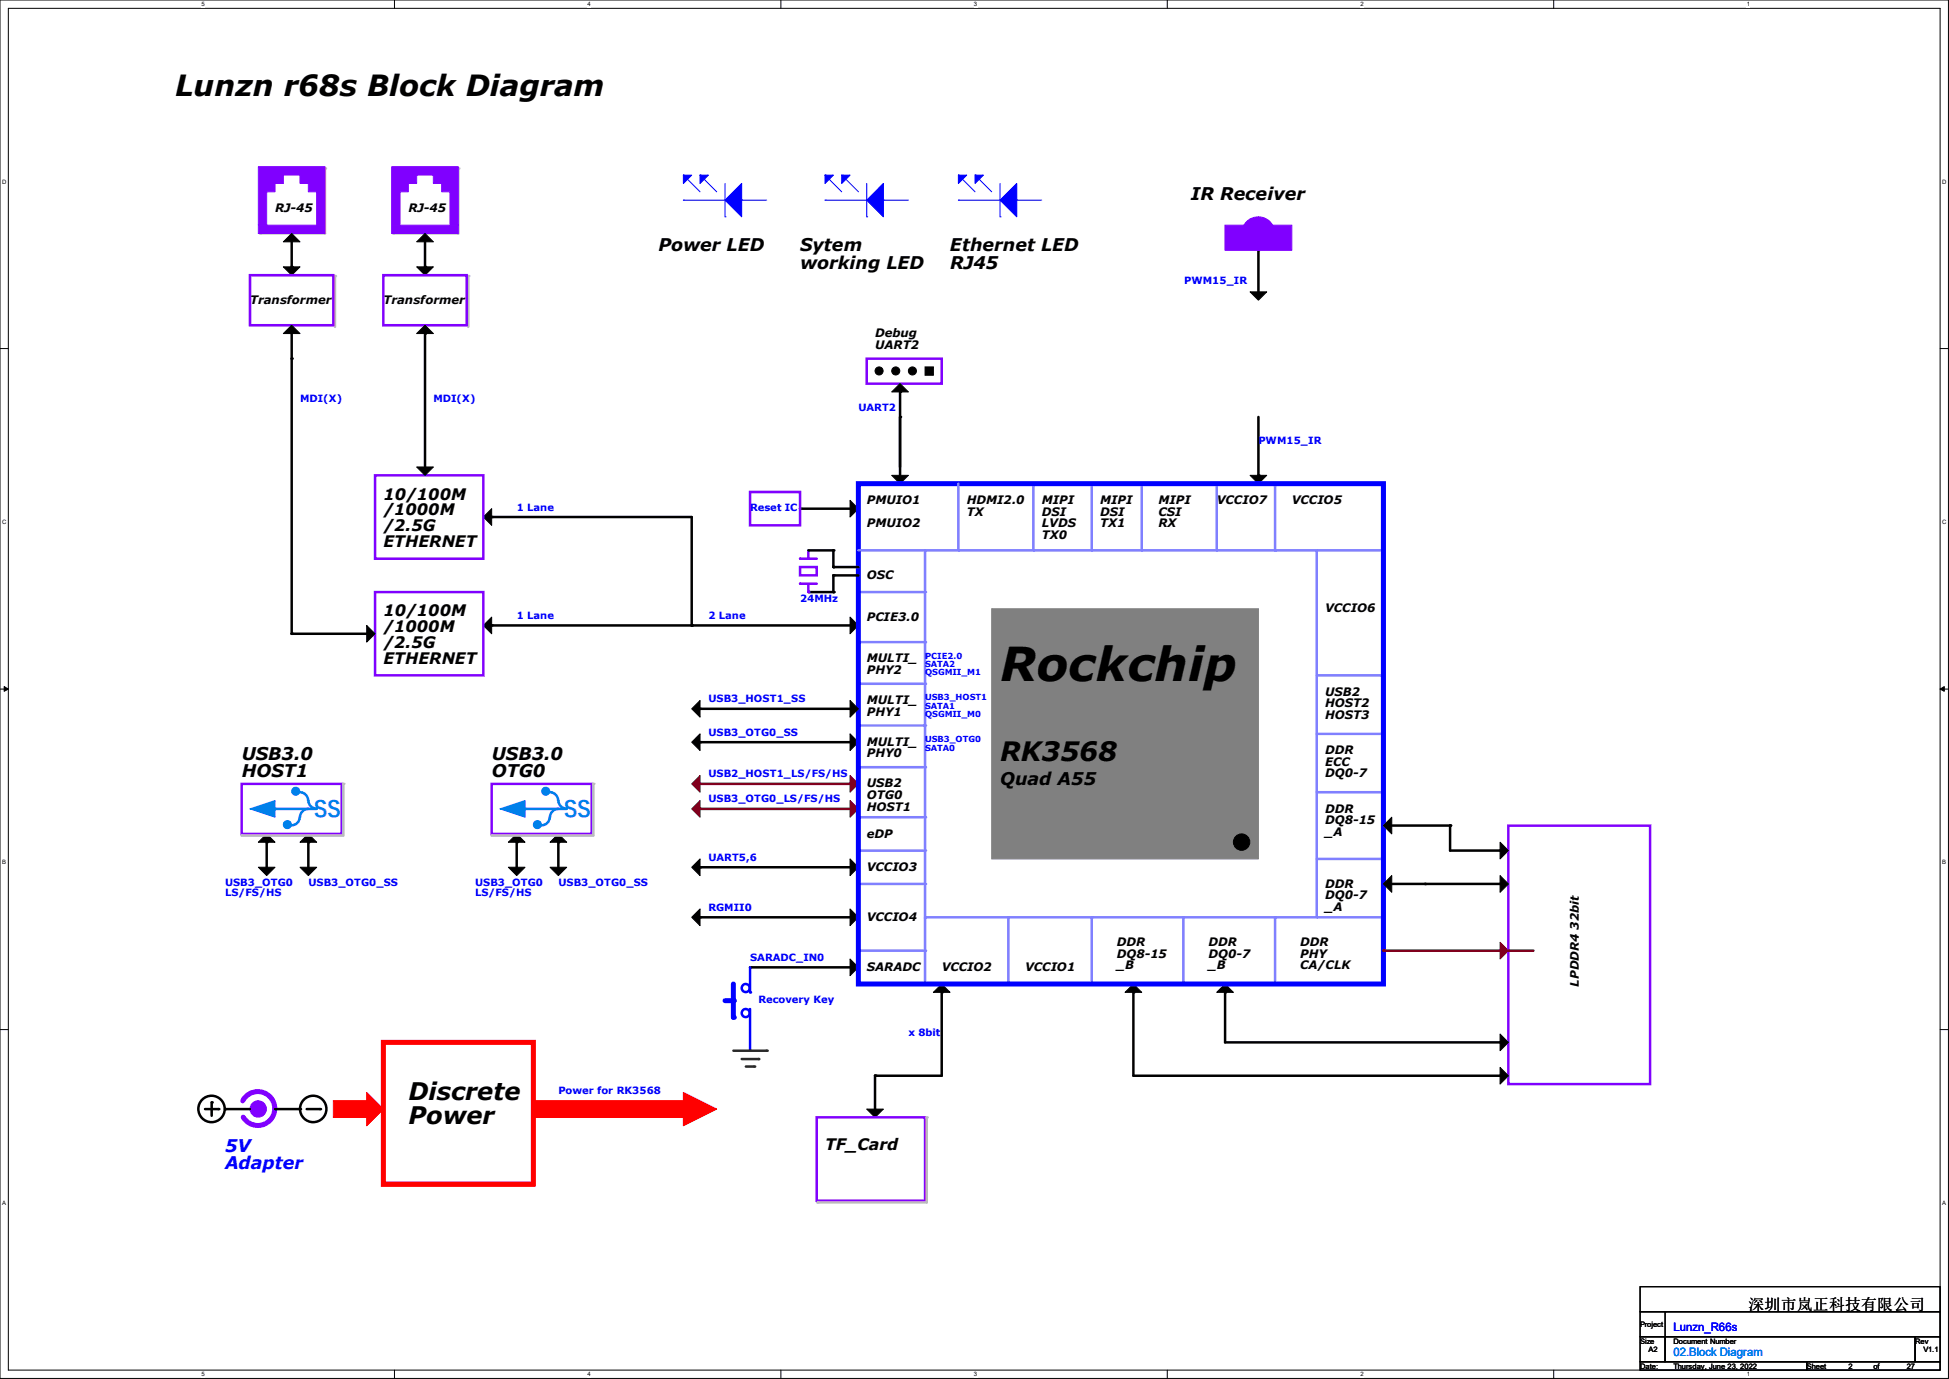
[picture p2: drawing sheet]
<svg xmlns="http://www.w3.org/2000/svg" width="297mm" height="210mm" viewBox="0 0 297 210" stroke-linecap="round" stroke-linejoin="round" font-family="sans-serif">
<path d="M0 0h296.9v209.9h-296.9zM1.3 1.3h294.4v207.4h-294.4z" fill="none" stroke="#000" stroke-width=".15"/>
<g fill="#fff">
<path d="M30.7 .1h.5v1h-.5z"/>
<path d="M30.7 208.8h.5v1h-.5z"/>
</g>
<path d="M60.1 0v1.3M60.1 208.7v1.2" fill="none" stroke="#000" stroke-width=".15"/>
<g fill="#fff">
<path d="M89.5 .1h.5v1h-.5z"/>
<path d="M89.5 208.8h.5v1h-.5z"/>
</g>
<path d="M119 0v1.3M119 208.7v1.2" fill="none" stroke="#000" stroke-width=".15"/>
<g fill="#fff">
<path d="M148.4 .1h.5v1h-.5z"/>
<path d="M148.4 208.8h.5v1h-.5z"/>
</g>
<path d="M177.9 0v1.3M177.9 208.7v1.2" fill="none" stroke="#000" stroke-width=".15"/>
<g fill="#fff">
<path d="M207.3 .1h.5v1h-.5z"/>
<path d="M207.3 208.8h.5v1h-.5z"/>
</g>
<path d="M236.8 0v1.3M236.8 208.7v1.2" fill="none" stroke="#000" stroke-width=".15"/>
<g fill="#fff">
<path d="M266.2 .1h.5v1h-.5z"/>
<path d="M266.2 208.8h.5v1h-.5z"/>
<path d="M.3 27.2h.7v1h-.7z"/>
<path d="M296 27.2h.6v1h-.6z"/>
<path d="M.3 79h.7v1h-.7z"/>
<path d="M296 79h.6v1h-.6z"/>
</g>
<path d="M0 53.1h1.3M295.7 53.1h1.2" fill="none" stroke="#000" stroke-width=".15"/>
<g fill="#fff">
<path d="M.3 130.9h.6v1h-.6z"/>
<path d="M296 130.9h.6v1h-.6z"/>
</g>
<path d="M0 104.9h1.3M295.7 104.9h1.2" fill="none" stroke="#000" stroke-width=".15"/>
<path d="M.6 104.6l.7 .3-.7 .4zM295.7 104.9l.6-.3v.7z" fill="#000" stroke="#000" stroke-width=".15"/>
<g fill="#fff">
<path d="M.3 182.7h.6v1h-.6z"/>
<path d="M296 182.7h.5v1h-.5z"/>
</g>
<path d="M0 156.8h1.3M295.7 156.8h1.2" fill="none" stroke="#000" stroke-width=".15"/>
<path d="M191.8 38.1v6.3M137.2 59.7v12.7M191.8 63.5v8.9M78.7 128.3v3.8M85.1 128.3v3.8M114.3 147.3h15.2M133.3 163.8v5.1" fill="none" stroke="#000" stroke-width=".38"/>
<g fill="#000">
<circle cx="191.8" cy="38.1" r=".19"/>
<circle cx="137.2" cy="59.7" r=".19"/>
<circle cx="191.8" cy="72.4" r=".19"/>
<circle cx="78.7" cy="128.3" r=".19"/>
<circle cx="85.1" cy="128.3" r=".19"/>
<circle cx="114.3" cy="147.3" r=".19"/>
<circle cx="133.3" cy="163.8" r=".19"/>
</g>
<g fill="#000" stroke="#000" stroke-width=".15">
<path d="M135.9 72.4h2.5l-1.2 1.3z" fill-rule="evenodd"/>
<path d="M190.5 72.4h2.5l-1.2 1.3z" fill-rule="evenodd"/>
<path d="M105.4 113l1.3-1.2v2.5z" fill-rule="evenodd"/>
<path d="M77.5 128.3l1.2-1.3 1.3 1.3z" fill-rule="evenodd"/>
<path d="M77.5 132.1h2.5l-1.3 1.2z" fill-rule="evenodd"/>
<path d="M83.8 128.3l1.3-1.3 1.3 1.3z" fill-rule="evenodd"/>
<path d="M83.8 132.1h2.6l-1.3 1.2z" fill-rule="evenodd"/>
<path d="M105.4 132.1l1.3-1.3v2.5z" fill-rule="evenodd"/>
<path d="M129.5 130.8l1.3 1.3-1.3 1.2z" fill-rule="evenodd"/>
<path d="M142.2 151.1l1.3-1.2 1.3 1.2z" fill-rule="evenodd"/>
<path d="M132.1 168.9h2.5l-1.3 1.3z" fill-rule="evenodd"/>
</g>
<g fill="#800000" stroke="#800000" stroke-width=".15">
<path d="M228.6 143.5l1.3 1.3-1.3 1.2z" fill-rule="evenodd"/>
<path d="M105.4 123.2l1.3-1.3v2.6z" fill-rule="evenodd"/>
<path d="M105.4 119.4l1.3-1.3v2.5z" fill-rule="evenodd"/>
</g>
<circle cx="83.2" cy="120.5" r=".61" fill="#0080ff" stroke="#0080ff" stroke-width=".15"/>
<g fill="#8000ff" stroke="#8000ff" stroke-width=".15">
<path d="M186.7 34.3h10.1v3.8h-10.1z" fill-rule="evenodd"/>
<circle cx="191.7" cy="35.5" r="2.52"/>
</g>
<path d="M58.4 158.7h22.9v21.6h-22.9z" fill="none" stroke="#f00" stroke-width=".76"/>
<path d="M81.3 167.6h22.8v2.6h-22.8z" fill-rule="evenodd" fill="#f00" stroke="#f00" stroke-width=".15"/>
<path d="M80 123.2h6.4M83.8 124.5a1.25 1.25 0 0 1-1.3 1.2M83.8 120.6a1.25 1.25 0 0 1 1.2 1.3M85.1 121.9a1.25 1.25 0 0 0 1.3 1.2M85.1 123.2a1.25 1.25 0 0 0-1.3 1.3" fill="none" stroke="#0080ff" stroke-width=".38"/>
<path d="M74.9 119.4h15.3v7.6h-15.3z" fill="none" stroke="#8000ff" stroke-width=".38"/>
<circle cx="80" cy="123.2" r=".19" fill="#0080ff"/>
<path d="M76.2 123.2l3.8-1.3v2.6l-3.8-1.3h1.3z" fill-rule="evenodd" fill="#0080ff" stroke="#0080ff" stroke-width=".15"/>
<path d="M90.4 119.4v7.9" fill="none" stroke="#c0c0c0" stroke-width=".38"/>
<circle cx="90.4" cy="119.4" r=".19" fill="#c0c0c0"/>
<path d="M74.9 127.3h15.5" fill="none" stroke="#c0c0c0" stroke-width=".38"/>
<circle cx="74.9" cy="127.3" r=".19" fill="#c0c0c0"/>
<path d="M73.7 95.2l1.2-1.2v2.5z" fill-rule="evenodd" fill="#000" stroke="#000" stroke-width=".15"/>
<g fill="#800000" stroke="#800000" stroke-width=".15">
<path d="M129.5 118.1l1.3 1.3-1.3 1.2z" fill-rule="evenodd"/>
<path d="M129.5 121.9l1.3 1.3-1.3 1.3z" fill-rule="evenodd"/>
</g>
<path d="M106.7 119.4h22.8" fill="none" stroke="#800000" stroke-width=".38"/>
<circle cx="129.5" cy="119.4" r=".19" fill="#800000"/>
<path d="M105.4 78.7v16.5M106.7 113h22.8M106.7 132.1h22.8" fill="none" stroke="#000" stroke-width=".38"/>
<g fill="#000">
<circle cx="105.4" cy="95.3" r=".19"/>
<circle cx="106.7" cy="113" r=".19"/>
<circle cx="106.7" cy="132.1" r=".19"/>
</g>
<path d="M129.5 111.8l1.3 1.2-1.3 1.3z" fill-rule="evenodd" fill="#000" stroke="#000" stroke-width=".15"/>
<path d="M106.7 123.2h22.8" fill="none" stroke="#800000" stroke-width=".38"/>
<circle cx="106.7" cy="123.2" r=".19" fill="#800000"/>
<path d="M129.5 146l1.3 1.3-1.3 1.3z" fill-rule="evenodd" fill="#000" stroke="#000" stroke-width=".15"/>
<g fill="none" stroke="#000" stroke-width=".38">
<path d="M31.2 168.9h2.1M32.3 167.9v2M34.3 168.9h3.8M41.9 168.9h3.8M46.7 168.9h2.1M133.3 163.8h10.2"/>
<circle cx="32.2" cy="168.9" r="2.01"/>
<circle cx="47.7" cy="168.9" r="2.01"/>
</g>
<g fill="#000">
<circle cx="32.3" cy="167.9" r=".19"/>
<circle cx="33.3" cy="168.9" r=".19"/>
<circle cx="34.3" cy="168.9" r=".19"/>
<circle cx="45.7" cy="168.9" r=".19"/>
<circle cx="48.8" cy="168.9" r=".19"/>
<circle cx="133.3" cy="163.8" r=".19"/>
</g>
<circle cx="39.3" cy="168.9" r="1.25" fill="#8000ff" stroke="#8000ff" stroke-width=".15"/>
<path d="M37 167.7a2.58 2.58 0 0 1 3.9-.9 2.58 2.58 0 0 1 .1 4 2.58 2.58 0 0 1-3.9-.7" fill="none" stroke="#8000ff" stroke-width=".76"/>
<g fill="#f00" stroke="#f00" stroke-width=".15">
<path d="M50.8 167.6h5.1v2.6h-5.1z" fill-rule="evenodd"/>
<path d="M55.9 166.4l2.5 2.5-2.5 2.5z" fill-rule="evenodd"/>
</g>
<path d="M124.5 170.2h16.5v12.7h-16.5z" fill="none" stroke="#8000ff" stroke-width=".38"/>
<path d="M124.6 183.1h16.6" fill="none" stroke="#c0c0c0" stroke-width=".38"/>
<circle cx="124.6" cy="183.1" r=".19" fill="#c0c0c0"/>
<path d="M141.2 170.2v12.9" fill="none" stroke="#c0c0c0" stroke-width=".38"/>
<circle cx="141.2" cy="170.2" r=".19" fill="#c0c0c0"/>
<path d="M104.1 166.4l5.1 2.5-5.1 2.5z" fill-rule="evenodd" fill="#f00" stroke="#f00" stroke-width=".15"/>
<path d="M74.9 78.7h30.5M121.9 77.5h7.6M137.2 63.5v7.6M106.7 139.7h24.1M212.1 125.7h8.9v3.8h7.6M212.1 134.6h5.1M186.7 158.7h41.9M172.7 163.8h55.9" fill="none" stroke="#000" stroke-width=".38"/>
<g fill="#000">
<circle cx="74.9" cy="78.7" r=".19"/>
<circle cx="121.9" cy="77.5" r=".19"/>
<circle cx="137.2" cy="63.5" r=".19"/>
<circle cx="106.7" cy="139.7" r=".19"/>
<circle cx="217.2" cy="134.6" r=".19"/>
<circle cx="221" cy="125.7" r=".19"/>
<circle cx="228.6" cy="129.5" r=".19"/>
<circle cx="228.6" cy="158.8" r=".19"/>
<circle cx="228.6" cy="163.8" r=".19"/>
</g>
<g fill="#000" stroke="#000" stroke-width=".15">
<path d="M141 55.9h1.2v1.2h-1.2z" fill-rule="evenodd"/>
<path d="M190.5 44.4h2.5l-1.2 1.3z" fill-rule="evenodd"/>
<path d="M73.7 78.7l1.2-1.2v2.5z" fill-rule="evenodd"/>
<path d="M129.5 76.2l1.3 1.3-1.3 1.2z" fill-rule="evenodd"/>
<path d="M105.4 139.7l1.3-1.3v2.6z" fill-rule="evenodd"/>
<path d="M129.5 138.4l1.3 1.3-1.3 1.3z" fill-rule="evenodd"/>
<path d="M228.6 128.3l1.3 1.2-1.3 1.3z" fill-rule="evenodd"/>
<path d="M228.6 133.3l1.3 1.3-1.3 1.3z" fill-rule="evenodd"/>
<path d="M228.6 157.5l1.3 1.2-1.3 1.3z" fill-rule="evenodd"/>
<path d="M228.6 162.6l1.3 1.2-1.3 1.3z" fill-rule="evenodd"/>
<circle cx="134" cy="56.5" r=".61"/>
<circle cx="136.5" cy="56.5" r=".61"/>
<circle cx="139" cy="56.5" r=".61"/>
</g>
<path d="M132.1 54.6h11.4v3.8h-11.4zM114.3 74.9h7.6v5.1h-7.6zM229.9 125.7h21.6v39.4h-21.6z" fill="none" stroke="#8000ff" stroke-width=".38"/>
<g fill="none" stroke="#00f" stroke-width=".15">
<path d="M104.1 30.5h.1M104.1 26.7h.1M104.1 30.5h6.4M104.1 26.7l2.6 2.5M106.7 26.7h.1M106.7 26.7l2.5 2.5M110.5 33h.1M110.5 27.9v5.1M113 30.5h.1M113 30.5h3.8M125.7 30.5h.1M125.7 26.7h.1"/>
<path d="M125.7 30.5h6.4M125.7 26.7l2.6 2.5M128.3 26.7h.1M128.3 26.7l2.5 2.5M132.1 33h.1M132.1 27.9v5.1M134.6 30.5h.1M134.6 30.5h3.8M146 30.5h.1M146 26.7h.1M146 30.5h6.4M146 26.7l2.6 2.5"/>
<path d="M148.6 26.7h.1M148.6 26.7l2.5 2.5M152.4 33h.1M152.4 27.9v5.1M154.9 30.5h.1M154.9 30.5h3.8"/>
</g>
<g fill="#00f" stroke="#00f" stroke-width=".15">
<path d="M134.6 27.9v5.1l-2.5-2.5z" fill-rule="evenodd"/>
<path d="M125.7 26.7h1.3l-1.3 1.2z" fill-rule="evenodd"/>
<path d="M128.3 26.7h1.2l-1.2 1.2z" fill-rule="evenodd"/>
<path d="M154.9 27.9v5.1l-2.5-2.5z" fill-rule="evenodd"/>
<path d="M146 26.7h1.3l-1.3 1.2z" fill-rule="evenodd"/>
<path d="M148.6 26.7h1.3l-1.3 1.2z" fill-rule="evenodd"/>
<path d="M110.5 30.5l2.5-2.6v5.1z" fill-rule="evenodd"/>
<path d="M104.1 26.7h1.3l-1.3 1.2z" fill-rule="evenodd"/>
<path d="M106.7 26.7h1.2l-1.2 1.2z" fill-rule="evenodd"/>
</g>
<path d="M111.8 149.9v5" fill="none" stroke="#00f" stroke-width=".76"/>
<circle cx="111.8" cy="154.9" r=".38" fill="#00f"/>
<path d="M110.5 152.4h1.3" fill="none" stroke="#00f" stroke-width=".76"/>
<circle cx="111.8" cy="152.4" r=".38" fill="#00f"/>
<g fill="none" stroke="#00f" stroke-width=".38">
<path d="M114.3 153.7v6.3"/>
<circle cx="113.6" cy="154.3" r=".61"/>
<circle cx="113.6" cy="150.5" r=".61"/>
</g>
<circle cx="114.3" cy="160" r=".19" fill="#00f"/>
<path d="M114.3 147.3v3.8" fill="none" stroke="#00f" stroke-width=".38"/>
<circle cx="114.3" cy="151.1" r=".19" fill="#00f"/>
<path d="M111.8 160h5" fill="none" stroke="#008000" stroke-width=".38"/>
<circle cx="116.8" cy="160" r=".19" fill="#008000"/>
<path d="M113 161.3h2.6" fill="none" stroke="#008000" stroke-width=".38"/>
<circle cx="115.6" cy="161.3" r=".19" fill="#008000"/>
<path d="M113.7 162.4h1.2" fill="none" stroke="#008000" stroke-width=".38"/>
<circle cx="114.9" cy="162.4" r=".19" fill="#008000"/>
<g fill="#000" stroke="#000" stroke-width=".15">
<path d="M135.9 59.7l1.3-1.3 1.2 1.3z" fill-rule="evenodd"/>
<path d="M172.7 149.9l1.3 1.2h-2.6z" fill-rule="evenodd"/>
<path d="M186.7 149.9l1.3 1.2h-2.6z" fill-rule="evenodd"/>
</g>
<path d="M74.9 95.2h30.5M143.5 151.1v12.7M172.7 151.1v12.7M186.7 151.1v7.6" fill="none" stroke="#000" stroke-width=".38"/>
<g fill="#000">
<circle cx="74.9" cy="95.2" r=".19"/>
<circle cx="143.5" cy="151.1" r=".19"/>
<circle cx="172.7" cy="151.1" r=".19"/>
<circle cx="186.7" cy="151.1" r=".19"/>
</g>
<path d="M157.5 73.7v10.1" fill="none" stroke="#8080ff" stroke-width=".38"/>
<circle cx="157.5" cy="83.8" r=".19" fill="#8080ff"/>
<path d="M174 73.7v10.1" fill="none" stroke="#8080ff" stroke-width=".38"/>
<circle cx="174" cy="83.8" r=".19" fill="#8080ff"/>
<path d="M185.4 73.7v10.1" fill="none" stroke="#8080ff" stroke-width=".38"/>
<circle cx="185.4" cy="83.8" r=".19" fill="#8080ff"/>
<path d="M194.3 73.7v10.1" fill="none" stroke="#8080ff" stroke-width=".38"/>
<circle cx="194.3" cy="83.8" r=".19" fill="#8080ff"/>
<path d="M166.4 73.7v10.1" fill="none" stroke="#8080ff" stroke-width=".38"/>
<circle cx="166.4" cy="83.8" r=".19" fill="#8080ff"/>
<path d="M200.7 83.8h10.1" fill="none" stroke="#8080ff" stroke-width=".38"/>
<circle cx="210.8" cy="83.8" r=".19" fill="#8080ff"/>
<path d="M200.7 102.9h10.1" fill="none" stroke="#8080ff" stroke-width=".38"/>
<circle cx="210.8" cy="102.9" r=".19" fill="#8080ff"/>
<path d="M200.7 111.8h10.1" fill="none" stroke="#8080ff" stroke-width=".38"/>
<circle cx="210.8" cy="111.8" r=".19" fill="#8080ff"/>
<path d="M200.7 120.6h10.1" fill="none" stroke="#8080ff" stroke-width=".38"/>
<circle cx="210.8" cy="120.7" r=".19" fill="#8080ff"/>
<path d="M200.7 130.8h10.1" fill="none" stroke="#8080ff" stroke-width=".38"/>
<circle cx="210.8" cy="130.8" r=".19" fill="#8080ff"/>
<path d="M200.7 139.7h10.1" fill="none" stroke="#8080ff" stroke-width=".38"/>
<circle cx="210.8" cy="139.7" r=".19" fill="#8080ff"/>
<path d="M130.8 90.2h10.2" fill="none" stroke="#8080ff" stroke-width=".38"/>
<circle cx="141" cy="90.2" r=".19" fill="#8080ff"/>
<path d="M130.8 97.8h10.2" fill="none" stroke="#8080ff" stroke-width=".38"/>
<circle cx="141" cy="97.8" r=".19" fill="#8080ff"/>
<path d="M130.8 104.1h10.2" fill="none" stroke="#8080ff" stroke-width=".38"/>
<circle cx="141" cy="104.1" r=".19" fill="#8080ff"/>
<path d="M130.8 110.5h10.2" fill="none" stroke="#8080ff" stroke-width=".38"/>
<circle cx="141" cy="110.5" r=".19" fill="#8080ff"/>
<path d="M130.8 116.8h10.2" fill="none" stroke="#8080ff" stroke-width=".38"/>
<circle cx="141" cy="116.8" r=".19" fill="#8080ff"/>
<path d="M130.8 124.5h10.2" fill="none" stroke="#8080ff" stroke-width=".38"/>
<circle cx="141" cy="124.5" r=".19" fill="#8080ff"/>
<path d="M130.8 129.5h10.2" fill="none" stroke="#8080ff" stroke-width=".38"/>
<circle cx="141" cy="129.5" r=".19" fill="#8080ff"/>
<path d="M130.8 134.6h10.2" fill="none" stroke="#8080ff" stroke-width=".38"/>
<circle cx="141" cy="134.6" r=".19" fill="#8080ff"/>
<path d="M130.8 144.8h10.2" fill="none" stroke="#8080ff" stroke-width=".38"/>
<circle cx="141" cy="144.8" r=".19" fill="#8080ff"/>
<path d="M141 139.7v10.2" fill="none" stroke="#8080ff" stroke-width=".38"/>
<circle cx="141" cy="139.7" r=".19" fill="#8080ff"/>
<path d="M153.7 139.7v10.2" fill="none" stroke="#8080ff" stroke-width=".38"/>
<circle cx="153.7" cy="139.7" r=".19" fill="#8080ff"/>
<path d="M166.4 139.7v10.2" fill="none" stroke="#8080ff" stroke-width=".38"/>
<circle cx="166.4" cy="139.7" r=".19" fill="#8080ff"/>
<path d="M180.3 139.7v10.2" fill="none" stroke="#8080ff" stroke-width=".38"/>
<circle cx="180.3" cy="139.7" r=".19" fill="#8080ff"/>
<path d="M194.3 139.7v10.2" fill="none" stroke="#8080ff" stroke-width=".38"/>
<circle cx="194.3" cy="139.7" r=".19" fill="#8080ff"/>
<path d="M105.4 95.2h24.1" fill="none" stroke="#000" stroke-width=".38"/>
<circle cx="105.4" cy="95.3" r=".19" fill="#000"/>
<g fill="#000" stroke="#000" stroke-width=".15">
<path d="M129.5 94l1.3 1.2-1.3 1.3z" fill-rule="evenodd"/>
<circle cx="189.2" cy="128.2" r="1.25"/>
</g>
<path d="M130.8 73.7h80v76.2h-80z" fill="none" stroke="#00f" stroke-width=".76"/>
<path d="M151.1 92.7h40.7v38.1h-40.7z" fill-rule="evenodd" fill="#808080" stroke="#808080" stroke-width=".15"/>
<path d="M146 73.7v10.1" fill="none" stroke="#8080ff" stroke-width=".38"/>
<circle cx="146.1" cy="83.8" r=".19" fill="#8080ff"/>
<path d="M130.8 83.8h10.2M141 83.8h59.7v55.9h-59.7z" fill="none" stroke="#8080ff" stroke-width=".38"/>
<circle cx="141" cy="83.8" r=".19" fill="#8080ff"/>
<path d="M130.8 87.6h-3.8v2.6h-3.8" fill="none" stroke="#000" stroke-width=".38"/>
<g fill="#000">
<circle cx="127" cy="87.6" r=".19"/>
<circle cx="127" cy="90.2" r=".19"/>
</g>
<path d="M121.9 86.4h2.6v1.2h-2.6zM121.9 85.1h2.6" fill="none" stroke="#8000ff" stroke-width=".38"/>
<circle cx="121.9" cy="85.1" r=".19" fill="#8000ff"/>
<path d="M123.2 83.8v1.3" fill="none" stroke="#8000ff" stroke-width=".38"/>
<circle cx="123.2" cy="85.1" r=".19" fill="#8000ff"/>
<path d="M121.9 88.9h2.6" fill="none" stroke="#8000ff" stroke-width=".38"/>
<circle cx="121.9" cy="88.9" r=".19" fill="#8000ff"/>
<path d="M123.2 88.9v1.3" fill="none" stroke="#8000ff" stroke-width=".38"/>
<circle cx="123.2" cy="90.2" r=".19" fill="#8000ff"/>
<path d="M123.2 83.8h3.8v2.6h3.8M217.2 134.6h11.4" fill="none" stroke="#000" stroke-width=".38"/>
<g fill="#000">
<circle cx="127" cy="83.8" r=".19"/>
<circle cx="127" cy="86.4" r=".19"/>
<circle cx="228.6" cy="134.6" r=".19"/>
</g>
<g fill="#000" stroke="#000" stroke-width=".15">
<path d="M212.1 124.5v2.5l-1.3-1.3z" fill-rule="evenodd"/>
<path d="M210.8 134.6l1.3-1.3v2.6z" fill-rule="evenodd"/>
</g>
<circle cx="81.9" cy="125.6" r=".61" fill="#0080ff" stroke="#0080ff" stroke-width=".15"/>
<path d="M210.8 144.8h22.9" fill="none" stroke="#800000" stroke-width=".38"/>
<circle cx="210.8" cy="144.8" r=".19" fill="#800000"/>
<g fill="#000" stroke="#000" stroke-width=".15">
<path d="M105.4 107.9l1.3-1.2v2.5z" fill-rule="evenodd"/>
<path d="M129.5 106.7l1.3 1.2-1.3 1.3z" fill-rule="evenodd"/>
</g>
<path d="M106.7 107.9h22.8" fill="none" stroke="#000" stroke-width=".38"/>
<circle cx="106.7" cy="107.9" r=".19" fill="#000"/>
<path d="M57.1 72.4h16.6v12.7h-16.6zM57.1 90.2h16.6v12.7h-16.6z" fill="none" stroke="#8000ff" stroke-width=".38"/>
<path d="M39.6 35.6h9.9" fill="none" stroke="#c0c0c0" stroke-width=".38"/>
<circle cx="39.6" cy="35.6" r=".19" fill="#c0c0c0"/>
<path d="M49.5 25.7v9.9" fill="none" stroke="#c0c0c0" stroke-width=".38"/>
<circle cx="49.5" cy="25.7" r=".19" fill="#c0c0c0"/>
<g fill="#8000ff" stroke="#8000ff" stroke-width=".15">
<path d="M39.4 34.3h10.1v1.3h-10.1z" fill-rule="evenodd"/>
<path d="M39.4 25.4h10.1v8.9h-1.2v-5.1h-1.3v-1.3h-1.3v-1.2h-2.5v1.2h-1.3v1.3h-1.3v5.1h-1.2z" fill-rule="evenodd"/>
</g>
<path d="M51.1 42v7.8" fill="none" stroke="#c0c0c0" stroke-width=".38"/>
<circle cx="51.1" cy="42" r=".19" fill="#c0c0c0"/>
<path d="M59.9 35.6h9.9" fill="none" stroke="#c0c0c0" stroke-width=".38"/>
<circle cx="59.9" cy="35.6" r=".19" fill="#c0c0c0"/>
<path d="M69.8 25.7v9.9" fill="none" stroke="#c0c0c0" stroke-width=".38"/>
<circle cx="69.8" cy="25.7" r=".19" fill="#c0c0c0"/>
<g fill="#8000ff" stroke="#8000ff" stroke-width=".15">
<path d="M59.7 34.3h10.1v1.3h-10.1z" fill-rule="evenodd"/>
<path d="M59.7 25.4h10.2v8.9h-1.3v-5.1h-1.3v-1.3h-1.3v-1.2h-2.5v1.2h-1.3v1.3h-1.2v5.1h-1.3z" fill-rule="evenodd"/>
</g>
<path d="M71.4 42v7.8" fill="none" stroke="#c0c0c0" stroke-width=".38"/>
<circle cx="71.4" cy="42" r=".19" fill="#c0c0c0"/>
<path d="M44.4 36.8v3.8M64.8 36.8v3.8M44.4 50.8v45.7h11.5M64.8 50.8v20.3M40.6 128.3v3.8M47 128.3v3.8" fill="none" stroke="#000" stroke-width=".38"/>
<g fill="#000">
<circle cx="44.5" cy="54.6" r=".19"/>
<circle cx="44.5" cy="40.6" r=".19"/>
<circle cx="64.8" cy="40.6" r=".19"/>
<circle cx="64.8" cy="50.8" r=".19"/>
<circle cx="44.5" cy="96.5" r=".19"/>
<circle cx="40.6" cy="128.3" r=".19"/>
<circle cx="47" cy="128.3" r=".19"/>
</g>
<g fill="#000" stroke="#000" stroke-width=".15">
<path d="M44.4 35.6l1.3 1.2h-2.5z" fill-rule="evenodd"/>
<path d="M64.8 35.6l1.2 1.2h-2.5z" fill-rule="evenodd"/>
<path d="M43.2 40.6h2.5l-1.3 1.3z" fill-rule="evenodd"/>
<path d="M44.4 49.5l1.3 1.3h-2.5z" fill-rule="evenodd"/>
<path d="M63.5 40.6h2.5l-1.2 1.3z" fill-rule="evenodd"/>
<path d="M64.8 49.5l1.2 1.3h-2.5z" fill-rule="evenodd"/>
<path d="M63.5 71.1h2.5l-1.2 1.3z" fill-rule="evenodd"/>
<path d="M55.9 95.2l1.2 1.3-1.2 1.3z" fill-rule="evenodd"/>
<path d="M39.4 128.3l1.2-1.3 1.3 1.3z" fill-rule="evenodd"/>
<path d="M39.4 132.1h2.5l-1.3 1.2z" fill-rule="evenodd"/>
<path d="M45.7 128.3l1.3-1.3 1.3 1.3z" fill-rule="evenodd"/>
<path d="M45.7 132.1h2.6l-1.3 1.2z" fill-rule="evenodd"/>
</g>
<path d="M38.1 41.9h12.7v7.6h-12.7zM58.4 41.9h12.7v7.6h-12.7zM36.8 119.4h15.3v7.6h-15.3z" fill="none" stroke="#8000ff" stroke-width=".38"/>
<circle cx="45.1" cy="120.5" r=".61" fill="#0080ff" stroke="#0080ff" stroke-width=".15"/>
<path d="M41.9 123.2h6.4M45.7 124.5a1.25 1.25 0 0 1-1.3 1.2M45.7 120.6a1.25 1.25 0 0 1 1.2 1.3M47 121.9a1.25 1.25 0 0 0 1.3 1.2M47 123.2a1.25 1.25 0 0 0-1.3 1.3" fill="none" stroke="#0080ff" stroke-width=".38"/>
<circle cx="41.9" cy="123.2" r=".19" fill="#0080ff"/>
<path d="M38.1 123.2l3.8-1.3v2.6l-3.8-1.3h1.3z" fill-rule="evenodd" fill="#0080ff" stroke="#0080ff" stroke-width=".15"/>
<path d="M52.3 119.4v7.9" fill="none" stroke="#c0c0c0" stroke-width=".38"/>
<circle cx="52.3" cy="119.4" r=".19" fill="#c0c0c0"/>
<path d="M36.8 127.3h15.5" fill="none" stroke="#c0c0c0" stroke-width=".38"/>
<circle cx="36.8" cy="127.3" r=".19" fill="#c0c0c0"/>
<circle cx="43.8" cy="125.6" r=".61" fill="#0080ff" stroke="#0080ff" stroke-width=".15"/>
<path d="M249.9 196h45.8v3.8h-45.8zM249.9 199.8h45.8v3.8h-45.8zM253.7 199.8h.1M253.7 199.8v3.8M249.9 203.6h3.8v3.8h-3.8zM249.9 207.4h25.4v1.3h-25.4zM253.7 203.6h38.1v3.8h-38.1zM275.3 207.4h20.4v1.3h-20.4zM291.8 203.6h3.9v3.8h-3.9z" fill="none" stroke="#000" stroke-width=".15"/>
<text font-size="7.1" x="152.4" y="103.7">Rockchip</text>
<text font-size="4.4" x="26.7" y="14.6">Lunzn r68s Block Diagram</text>
<text font-size="4.1" x="152.4" y="115.8">RK3568</text>
<g font-size="3.7" fill="#0080ff">
<text x="47.9" y="124.2">SS</text>
<text x="86" y="124.2">SS</text>
</g>
<g font-size="3.7">
<text x="62.2" y="167.6">Discrete</text>
<text x="62.2" y="171.2">Power</text>
</g>
<g font-size="2.7">
<text x="181.5" y="30.5">IR Receiver</text>
<text x="100.3" y="38.2">Power LED</text>
<text x="121.9" y="38.2">Sytem</text>
<text x="121.9" y="40.9">working LED</text>
<text x="144.8" y="38.2">Ethernet LED</text>
<text x="144.8" y="40.9">RJ45</text>
<text x="36.8" y="115.7">USB3.0</text>
<text x="36.8" y="118.4">HOST1</text>
<text x="74.9" y="115.7">USB3.0</text>
<text x="74.9" y="118.4">OTG0</text>
<text x="152.4" y="119.5">Quad A55</text>
</g>
<g font-size="2.7" fill="#00f">
<text x="34.3" y="175.4">5V</text>
<text x="34.3" y="178.1">Adapter</text>
</g>
<g font-size="2.4">
<text x="58.4" y="76.1">10/100M</text>
<text x="58.4" y="78.5">/1000M</text>
<text x="58.4" y="80.9">/2.5G</text>
<text x="58.4" y="83.3">ETHERNET</text>
<text x="58.4" y="93.9">10/100M</text>
<text x="58.4" y="96.3">/1000M</text>
<text x="58.4" y="98.7">/2.5G</text>
<text x="58.4" y="101.1">ETHERNET</text>
<text x="125.7" y="175.1">TF_Card</text>
<text x="266.4" y="199.4">深圳市岚正科技有限公司</text>
</g>
<g font-size="1.8">
<text x="41.9" y="32.3">RJ-45</text>
<text x="62.2" y="32.3">RJ-45</text>
<text x="38.1" y="46.3">Transformer</text>
<text x="58.4" y="46.3">Transformer</text>
<text x="133.3" y="51.4">Debug</text>
<text x="133.3" y="53.1">UART2</text>
<text x="132.1" y="76.8">PMUIO1</text>
<text x="147.3" y="76.8">HDMI2.0</text>
<text x="158.7" y="76.8">MIPI</text>
<text x="167.6" y="76.8">MIPI</text>
<text x="176.5" y="76.8">MIPI</text>
<text x="185.4" y="76.8">VCCIO7</text>
<text x="196.8" y="76.8">VCCIO5</text>
<text x="132.1" y="80.3">PMUIO2</text>
<text x="147.3" y="78.5">TX</text>
<text x="158.7" y="78.5">DSI</text>
<text x="158.7" y="80.3">LVDS</text>
<text x="158.7" y="82.1">TX0</text>
<text x="167.6" y="78.5">DSI</text>
<text x="167.6" y="80.3">TX1</text>
<text x="176.5" y="78.5">CSI</text>
<text x="176.5" y="80.3">RX</text>
<text x="132.1" y="88.2">OSC</text>
<text x="132.1" y="94.5">PCIE3.0</text>
<text x="201.9" y="93.3">VCCIO6</text>
<text x="132.1" y="100.9">MULTI_</text>
<text x="132.1" y="107.2">MULTI_</text>
<text x="132.1" y="102.7">PHY2</text>
<text x="201.9" y="106">USB2</text>
<text x="201.9" y="107.7">HOST2</text>
<text x="132.1" y="109">PHY1</text>
<text x="132.1" y="113.6">MULTI_</text>
<text x="201.9" y="109.5">HOST3</text>
<text x="132.1" y="115.4">PHY0</text>
<text x="132.1" y="119.9">USB2</text>
<text x="201.9" y="114.9">DDR</text>
<text x="201.9" y="116.6">ECC</text>
<text x="201.9" y="118.4">DQ0-7</text>
<text x="132.1" y="121.7">OTG0</text>
<text x="132.1" y="123.5">HOST1</text>
<text x="201.9" y="123.7">DDR</text>
<text x="201.9" y="125.5">DQ8-15</text>
<text x="132.1" y="127.6">eDP</text>
<text x="201.9" y="127.3">_A</text>
<text x="132.1" y="132.6">VCCIO3</text>
<text x="201.9" y="135.2">DDR</text>
<text x="201.9" y="136.9">DQ0-7</text>
<text x="132.1" y="140.3">VCCIO4</text>
<text x="201.9" y="138.7">_A</text>
<text x="132.1" y="147.9">SARADC</text>
<text x="143.5" y="147.9">VCCIO2</text>
<text x="156.2" y="147.9">VCCIO1</text>
<text x="170.2" y="144.1">DDR</text>
<text x="170.2" y="145.8">DQ8-15</text>
<text x="170.2" y="147.6">_B</text>
<text x="184.1" y="144.1">DDR</text>
<text x="184.1" y="145.8">DQ0-7</text>
<text x="184.1" y="147.6">_B</text>
<text x="198.1" y="144.1">DDR</text>
<text x="198.1" y="145.8">PHY</text>
<text x="198.1" y="147.6">CA/CLK</text>
<text x="240.6" y="150.2" transform="rotate(-90 240.6 150.2)">LPDDR4 32bit</text>
</g>
<text font-size="1.8" fill="#00f" x="255" y="202.7">Lunzn_R66s</text>
<text font-size="1.8" fill="#0080ff" x="255" y="206.5">02.Block Diagram</text>
<g font-size="1.5" fill="#00f">
<text x="180.5" y="43.2">PWM15_IR</text>
<text x="45.7" y="61.3">MDI(X)</text>
<text x="66" y="61.3">MDI(X)</text>
<text x="130.8" y="62.5">UART2</text>
<text x="191.8" y="67.6">PWM15_IR</text>
<text x="78.7" y="77.8">1 Lane</text>
<text x="114.3" y="77.8">Reset IC</text>
<text x="78.7" y="94.3">1 Lane</text>
<text x="107.9" y="94.3">2 Lane</text>
<text x="121.9" y="91.7">24MHz</text>
<text x="107.9" y="107">USB3_HOST1_SS</text>
<text x="107.9" y="112.1">USB3_OTG0_SS</text>
<text x="107.9" y="118.4">USB2_HOST1_LS/FS/HS</text>
<text x="107.9" y="122.2">USB3_OTG0_LS/FS/HS</text>
<text x="107.9" y="131.1">UART5,6</text>
<text x="34.3" y="134.9">USB3_OTG0</text>
<text x="34.3" y="136.4">LS/FS/HS</text>
<text x="47" y="134.9">USB3_OTG0_SS</text>
<text x="72.4" y="134.9">USB3_OTG0</text>
<text x="72.4" y="136.4">LS/FS/HS</text>
<text x="85.1" y="134.9">USB3_OTG0_SS</text>
<text x="107.9" y="138.7">RGMII0</text>
<text x="114.3" y="146.3">SARADC_IN0</text>
<text x="115.6" y="152.7">Recovery Key</text>
<text x="138.4" y="157.8">x 8bit</text>
<text x="85.1" y="166.7">Power for RK3568</text>
</g>
<g font-size="1.3" fill="#00f">
<text x="141" y="100.3">PCIE2.0</text>
<text x="141" y="101.6">SATA2</text>
<text x="141" y="102.9">QSGMII_M1</text>
<text x="141" y="106.7">USB3_HOST1</text>
<text x="141" y="107.9">SATA1</text>
<text x="141" y="109.2">QSGMII_M0</text>
<text x="141" y="113">USB3_OTG0</text>
<text x="141" y="114.3">SATA0</text>
</g>
<g font-size="1.1">
<text x="249.9" y="202.1">Project</text>
<text x="249.9" y="204.7">Size</text>
<text x="249.9" y="208.5">Date:</text>
<text x="251.2" y="206">A2</text>
<text x="255" y="204.7">Document Number</text>
<text x="255" y="208.5">Thursday, June 23, 2022</text>
<text x="275.3" y="208.5">Sheet</text>
<text x="281.7" y="208.5">2</text>
<text x="285.5" y="208.5">of</text>
<text x="290.6" y="208.5">27</text>
<text x="291.8" y="204.7">Rev</text>
<text x="293.1" y="206">V1.1</text>
</g>
<g font-size=".9">
<text x="30.7" y=".9">5</text>
<text x="89.5" y=".9">4</text>
<text x="148.4" y=".9">3</text>
<text x="207.3" y=".9">2</text>
<text x="266.2" y=".9">1</text>
<text x=".3" y="28">D</text>
<text x="296" y="28">D</text>
<text x=".3" y="79.8">C</text>
<text x="296" y="79.8">C</text>
<text x=".3" y="131.7">B</text>
<text x="296" y="131.7">B</text>
<text x=".3" y="183.5">A</text>
<text x="296" y="183.5">A</text>
<text x="30.7" y="209.6">5</text>
<text x="89.5" y="209.6">4</text>
<text x="148.4" y="209.6">3</text>
<text x="207.3" y="209.6">2</text>
<text x="266.2" y="209.6">1</text>
</g>
</svg>
